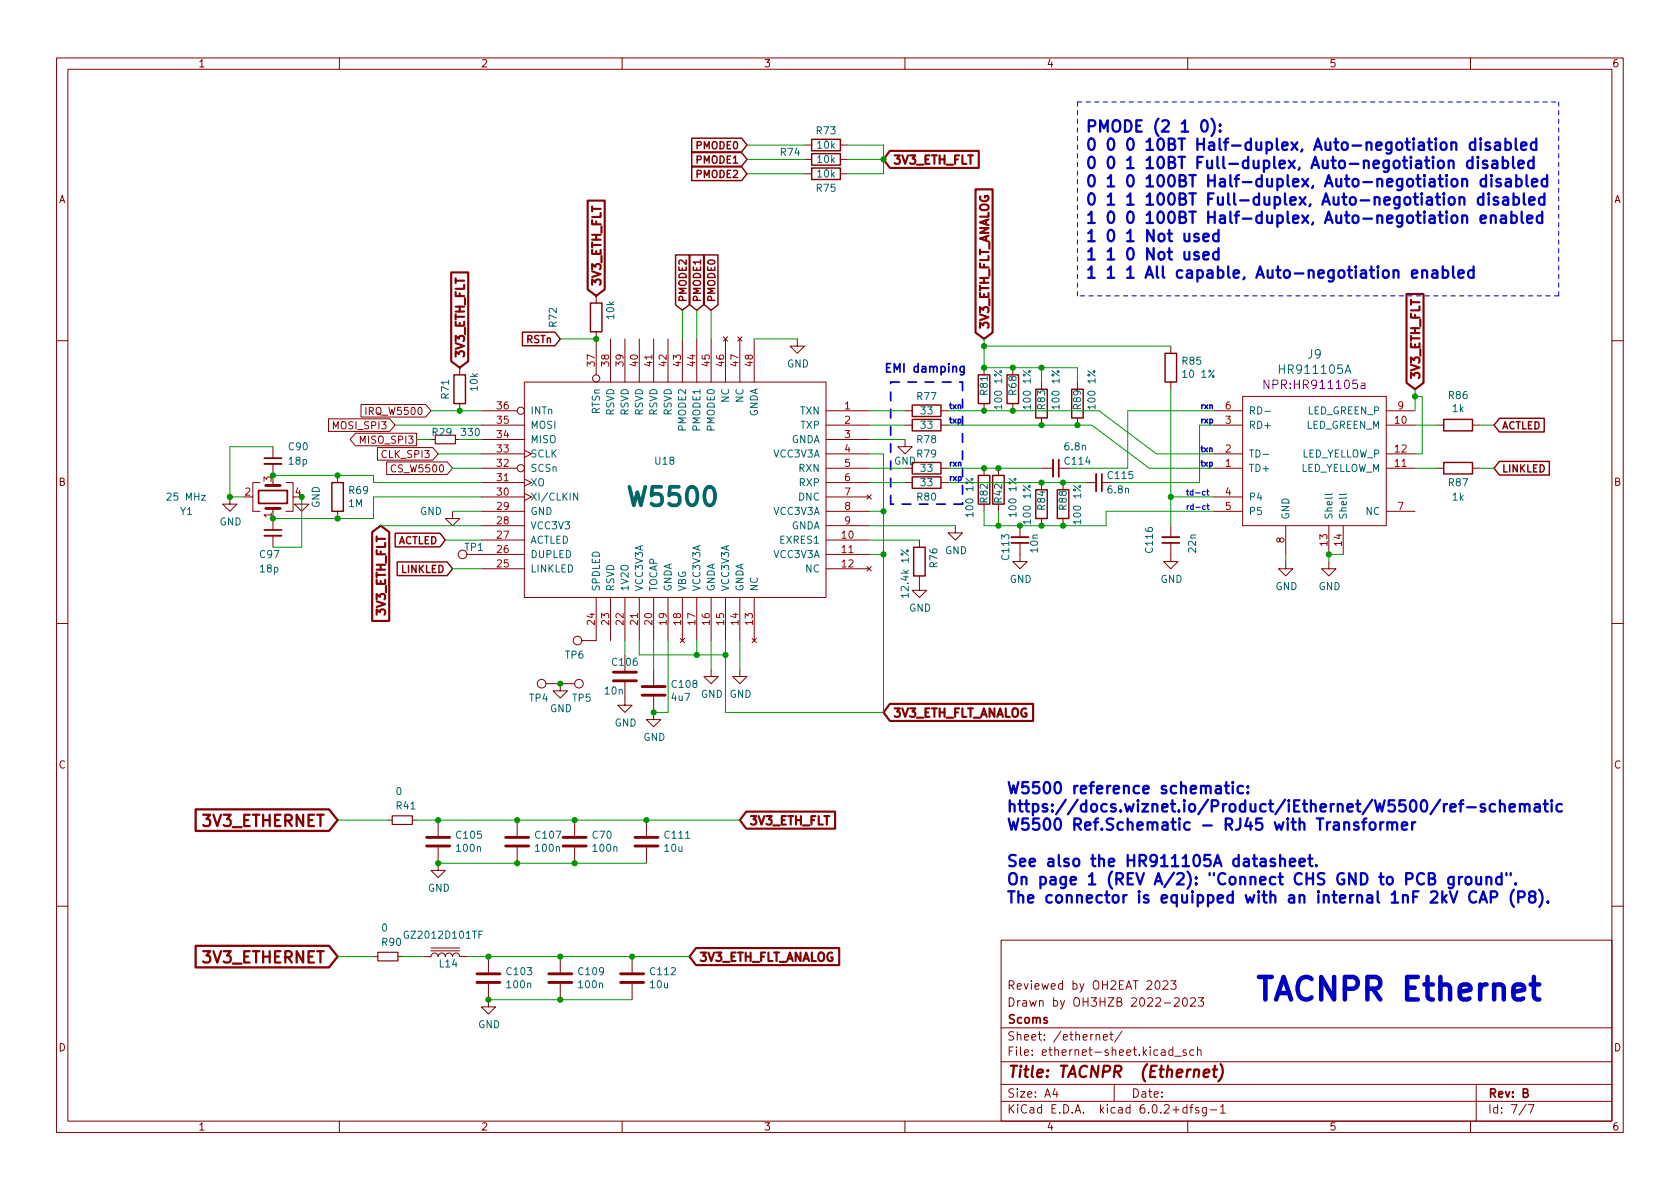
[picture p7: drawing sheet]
<svg xmlns="http://www.w3.org/2000/svg" width="297mm" height="210mm" viewBox="0 0 297 210" stroke-linecap="round" stroke-linejoin="round" font-family="sans-serif">
<g fill="none" stroke="#840000" stroke-width=".18">
<path d="M10 10.2h277v190.1h-277zM12 12.2h273v186.1h-273zM60 10.2v2M110 10.2v2M160 10.2v2M210 10.2v2M260 10.2v2M142.2 30.7h1.3M142.2 28.2h1.3M142.2 25.6h1.3M148.6 30.7h1.3M148.6 28.2h1.3"/>
<path d="M148.6 25.6h1.3M105.4 52.3v1.3M105.4 58.7v7.6M107.9 59.9v7.7M110.5 59.9v7.7M113 59.9v7.7M115.6 59.9v7.7M118.1 59.9v7.7M120.6 59.9v7.7M123.2 59.9v7.7M125.7 59.9v7.7M127.9 59.6l.8 .7"/>
<path d="M128.3 59.9v7.7M128.7 59.6l-.8 .7M130.4 59.6l.8 .7M130.8 59.9v7.7M131.2 59.6l-.8 .7M133.3 59.9v7.7M141 59.9v1.3h1.2l-1.2 1.3-1.3-1.3h1.3M10 60.2h2M48.3 79v2M58.1 74.1h10.8l.9 1.1-.9 1.1h-10.8zM62.8 76.6h10.9v2.2h-10.9l-.9-1.1zM63.8 71.5h11.4l1 1.1-1 1.1h-11.4z"/>
<path d="M64.7 72v1.3M66.7 79.1h9.8l1 1.2-1 1.1h-9.8zM80.5 77.7h.8M81.3 65v1.3M81.3 71.4v1.2M85.1 77.7h7.6M85.1 75.2h7.6M85.1 72.6h6.3M92.7 67.6h53.3v38.1h-53.3zM92.7 79.6l1.3 .7-1.3 .6M146 77.7h7.7M146 75.2h7.7"/>
<path d="M146 72.6h7.7M160 77.7v1.3h1.3l-1.3 1.3-1.3-1.3h1.3M160 75.2h1.3M160 72.6h1.3M166.4 75.2h1.2M166.4 72.6h1.2M174 65v1.3M174 71.4v1.2M179.1 65v1.3M179.1 71.4v1.2M184.1 67.6v1.2M184.1 73.9v1.3"/>
<path d="M190.5 67.6v1.2M190.5 73.9v1.3M207 61.2v1.3M207 67.6v1.2M214.6 75.2h5.1M214.6 72.6h5.1M219.7 70.1h25.4v22.9h-25.4zM245.1 75.2h5.1M245.1 72.6h5.1M254 75.2h1.3M260.3 75.2h1.3M285 60.2h2"/>
<path d="M40.6 87.9v1.2h1.3l-1.3 1.3-1.2-1.3h1.2M46 85.3h-1.3v5.1h1.3M48.3 82v2.1M48.3 85.3v.5M48.3 89.9v.5M48.3 91.7v2M48.3 94.7v2.1M50.5 85.3h1.3v5.1h-1.3M53.3 87.9v1.2h1.3l-1.3 1.3-1.2-1.3h1.2M59.7 84.1v1.2M59.7 90.4v1.3M68.4 81.7h10.7l.9 1.1-.9 1.1h-10.7z"/>
<path d="M80 90.4v1.3h1.3l-1.3 1.3-1.3-1.3h1.3M82.5 98h10.2M85.1 82.8h6.3M85.1 85.3h7.6M85.1 80.3h7.6M85.1 87.9h7.6M85.1 90.4h7.6M85.1 95.5h7.6M85.1 93h7.6M92.7 87.2l1.3 .7-1.3 .6M92.7 84.7l1.3 .6-1.3 .7M146 82.8h7.7"/>
<path d="M146 85.3h7.7M146 80.3h7.7M146 87.9h7.7M146 90.4h7.7M146 95.5h7.7M146 98h7.7M146 93h7.7M153.3 87.5l.8 .8M154.1 87.5l-.8 .8M160 85.3h1.3M162.6 95.5v1.3M166.4 82.8h1.2"/>
<path d="M166.4 85.3h1.2M168.9 93v1.2h1.3l-1.3 1.3-1.3-1.3h1.3M174 82.8v1.3M174 89.1v1.3M176.5 82.8v1.3M176.5 89.1v1.3M180.3 96v3.3h1.3l-1.3 1.3-1.2-1.3h1.2M180.3 93v2M184.1 82.8h2.1M184.1 85.3v1.3M184.1 91.7v1.3M187.2 82.8h2"/>
<path d="M188 85.3v1.3M188 91.7v1.3M191.8 85.3h2M194.8 85.3h2M207 96v3.3h1.3l-1.3 1.3-1.3-1.3h1.3M207 93v2M214.6 82.8h5.1M214.6 80.3h5.1M214.6 87.9h5.1M214.6 90.4h5.1M227.3 99.3v1.3h1.3l-1.3 1.2-1.2-1.2h1.2M227.3 93v5"/>
<path d="M234.9 99.3v1.3h1.3l-1.3 1.2-1.2-1.2h1.2M234.9 93v5M237.5 93v5M245.1 82.8h5.1M245.1 80.3h5.1M245.1 90.4h5.1M254 82.8h1.3M260.3 82.8h1.3M10 110.2h2M85.1 100.6h7.6M105.4 105.7v7.6h-2.5M107.9 105.7v7.6"/>
<path d="M110.5 105.7v7.6M110.5 115.8v2.8M113 105.7v7.6M115.6 105.7v7.6M115.6 118.4v2.8M118.1 105.7v7.6M120.3 112.9l.7 .8M120.6 105.7v7.6M121 112.9l-.7 .8M123.2 105.7v7.6M125.7 118.4v1.2h1.3l-1.3 1.3-1.2-1.3h1.2M125.7 105.7v7.6"/>
<path d="M128.3 105.7v7.6M130.8 118.4v1.2h1.3l-1.3 1.3-1.3-1.3h1.3M130.8 105.7v7.6M133 112.9l.7 .8M133.3 105.7v7.6M133.7 112.9l-.7 .8M146 100.6h7.7M153.3 100.2l.8 .8M154.1 100.2l-.8 .8M162.6 101.8v2.6h1.2l-1.2 1.3-1.3-1.3h1.3M285 110.2h2M96.5 120.9h5.1"/>
<path d="M99.1 120.9v1.3h1.2l-1.2 1.2-1.3-1.2h1.3M110.5 120.6v4.1h1.3l-1.3 1.3-1.3-1.3h1.3M115.6 123.2v4h1.2l-1.2 1.3-1.3-1.3h1.3M68.6 145h.7M72.9 145h.8M77.5 149.9v4h1.2l-1.2 1.3-1.3-1.3h1.3M77.5 145v2.8M91.4 145v2.8M91.4 149.9v2.7M101.6 145v2.8M101.6 149.9v2.7M114.3 145v2.8"/>
<path d="M114.3 149.9v2.7M10 160.2h2M66 169.2h.8M70.4 169.2h.7M74.9 169.2h1.3a.64 .64 0 0 1 .6-.7 .64 .64 0 0 1 .7 .7 .64 .64 0 0 1 .6-.7 .64 .64 0 0 1 .6 .7 .64 .64 0 0 1 .7-.7 .64 .64 0 0 1 .6 .7 .64 .64 0 0 1 .6-.7 .64 .64 0 0 1 .7 .7h1.2M76.2 168.1h5.1M76.2 167.6h5.1M86.4 174v4h1.2l-1.2 1.3-1.3-1.3h1.3M86.4 169.2v2.8M99.1 169.2v2.8M99.1 174v2.8M111.8 169.2v2.8"/>
<path d="M111.8 174v2.8M177 166.3h108v32h-108zM204.4 173.6l.2-.2a.81 .81 0 0 1 .6 .7 .81 .81 0 0 1-.3 .8h-.2a.81 .81 0 0 1-.3-1.3zM205.6 173.6l.6-.2 .2 .2 .1 .3-.9 1h.9M207 173.4h.9l-.5 .6 .5 .1v.7l-.3 .1h-.4l-.2-.1M207.6 176.6l.6-.2 .2 .2 .1 .3-.9 1h.9M209.2 176.6l.2-.2a.81 .81 0 0 1 .6 .7 .81 .81 0 0 1-.3 .8h-.1a.81 .81 0 0 1-.4-1.3zM210.5 176.6l.6-.2 .2 .2 .1 .3-1 1h1M211.9 176.4h.9l-.5 .6 .4 .1v.7l-.2 .1h-.4l-.2-.1M285 160.2h2M60 198.3v2M110 198.3v2"/>
<path d="M160 198.3v2M177 194.8h108M177 191.8h108M177 187.8h108M177 181.8h108M186.5 192.5l-.4 1h1M186.9 193v1M193.8 183.1l.2-.2 .4 .1v.9M195.1 183.4l.7-.1-.1-.3-.4-.1-.2 .2v.8h.6M196.2 182.9h.6M196.4 182.4v1.3l.4 .2M197 191.8v3"/>
<path d="M198.4 182.4l-1.3 1.9M207.4 185.7l-.5-.1-.3 .3v.4l.2 .3h.6M207.4 185.1v1.5M207.7 186.8h1.2M209.7 185.7l-.3-.1-.3 .2 .1 .3 .5 .1v.4h-.6M209.9 195.9l-.5-.1-.3 .3v.4l.2 .3h.6M209.9 195.3v1.5M210 198.3v2M210.4 195.8h.5M210.9 195.3l-.3 .2v1.3M211.1 185.7l-.5-.1-.2 .3v.4l.1 .3h.6M211.7 185.8l.2-.2 .4 .1 .1 .9"/>
<path d="M211.7 185.1v1.5M211.9 195.9l-.3-.1-.2 .2v.3l.5 .1v.4h-.5M213.3 195.8v1.2l-.3 .3h-.4M213.3 195.9l-.4-.1-.3 .3v.4l.1 .3h.6M214 196.3h1.1M215.8 195.8l.4-.5v1.5M215.8 196.8h.8M260 198.3v2M261 191.8v6.5M269.9 195.3l-1.3 1.9M270.2 195.3h1l-.6 1.5"/>
<circle cx="92.1" cy="72.6" r=".63"/>
<circle cx="105.4" cy="66.9" r=".63"/>
<circle cx="81.8" cy="98" r=".76"/>
<circle cx="92.1" cy="82.8" r=".63"/>
<circle cx="102.1" cy="113.3" r=".76"/>
<circle cx="95.8" cy="120.9" r=".76"/>
<circle cx="102.4" cy="120.9" r=".76"/>
</g>
<path d="M34.6 143.1h23.6l1.5 1.9-1.5 1.9h-23.6zM34.6 167.3h23.6l1.5 1.9-1.5 1.9h-23.6zM212.8 189.8l1-.2v-.4l-.2-.1-.6 .1-.2 1 .2 .3 .6-.1M214.4 189.1h.8M214.8 188.5l-.2 1.7 .1 .2 .3 .1M215.8 188.2a2.32 2.32 0 0 1-.4 3" fill="none" stroke="#840000" stroke-width=".4"/>
<g fill="none" stroke="#840000" stroke-width=".51">
<path d="M47 89.9h2.5M47 85.8h2.5M108.5 118.9h4M108.5 120.4h4M113.5 122.9h4.1M113.5 121.4h4.1M75.4 149.6h4.1M75.4 148.1h4.1M89.4 149.6h4.1M89.4 148.1h4.1M99.6 149.6h4M99.6 148.1h4"/>
<path d="M112.3 149.6h4M112.3 148.1h4M84.3 173.7h4.1M84.3 172.2h4.1M97 173.7h4.1M97 172.2h4.1M109.7 173.7h4.1M109.7 172.2h4.1"/>
</g>
<g fill="none" stroke="#840000" stroke-width=".25">
<path d="M122.3 27h8.8l1 1.2-1 1.2h-8.8zM122.3 24.4h8.8l1 1.2-1 1.3h-8.8zM122.3 29.5h8.8l1 1.2-1 1.2h-8.8zM143.5 29.7h5.1v2h-5.1zM143.5 27.2h5.1v2h-5.1zM143.5 24.6h5.1v2.1h-5.1zM92.4 58.7h5.7l1 1.2-1 1.2h-5.7zM104.4 53.6h2v5.1h-2zM119.4 45.1h2.5v8.8l-1.3 1-1.2-1zM122 45.1h2.4v8.8l-1.2 1-1.2-1zM124.5 45.1h2.4v8.8l-1.2 1-1.2-1zM80.3 66.3h2v5.1h-2z"/>
<path d="M161.3 74.2h5.1v2h-5.1zM161.3 71.6h5.1v2.1h-5.1zM173 66.3h2v5.1h-2zM178.1 66.3h2v5.1h-2zM183.1 68.8h2.1v5.1h-2.1zM189.5 68.8h2v5.1h-2zM206 62.5h2v5.1h-2zM255.3 74.2h5v2h-5zM265.1 74h7.9v2.4h-7.9l-.9-1.2zM58.7 85.3h2v5.1h-2zM69.9 94.3h7.9l.9 1.2-.9 1.2h-7.9zM70.2 99.4h8.9l.9 1.2-.9 1.2h-8.9z"/>
<path d="M161.3 84.3h5.1v2.1h-5.1zM161.3 81.8h5.1v2h-5.1zM161.5 96.8h2.1v5h-2.1zM173 84.1h2v5h-2zM175.5 84.1h2v5h-2zM183.1 86.6h2.1v5.1h-2.1zM186.9 86.6h2.1v5.1h-2.1zM255.3 81.8h5v2h-5zM265.1 81.6h8.8v2.4h-8.8l-.9-1.2z"/>
</g>
<path d="M46.7 82h3.1M46.7 94.7h3.1M178.8 95h3.1M186.2 81.3v3M193.8 83.8v3.1M205.5 95h3" fill="none" stroke="#840000" stroke-width=".33"/>
<path d="M45.7 86.7h5.1v2.3h-5.1zM46.7 81h3.1M46.7 93.7h3.1M178.8 96h3.1M187.2 81.3v3M194.8 83.8v3.1M205.5 96h3" fill="none" stroke="#840000" stroke-width=".3"/>
<path d="M77 77h3.5v1.5h-3.5zM69.3 144.3h3.6v1.5h-3.6zM66.8 168.4h3.6v1.5h-3.6z" fill="none" stroke="#840000" stroke-width=".2"/>
<g fill="none" stroke="#006464" stroke-width=".18">
<path d="M223.6 72.7h1M102.1 87.2v1.3l-.7-1.3v1.3M159.3 97.2l1.3 1M223.3 80.3h1M235.5 87.3l-.2 .2h-1M238.1 87.3l-.2 .2h-1.1"/>
<circle cx="160.4" cy="97.4" r=".18"/>
</g>
<path d="M224.4 67.2v1.5l-.9-1.5v1.5M240.7 67.8h.6v.9M241.3 68.1h-.5a.3 .3 0 0 0-.2 .3 .3 .3 0 0 0 .2 .3h.5" fill="none" stroke="#840084" stroke-width=".18"/>
<path d="M103.9 35.5h3v15.7l-1.5 1.1-1.5-1.1zM157.3 26.7h15.8v3h-15.8l-1.1-1.5zM172.5 33.5h3v25.3l-1.5 1.1-1.5-1.1zM79.8 48.2h3v15.7l-1.5 1.1-1.5-1.1zM248.7 52h3v15.7l-1.5 1.1-1.5-1.1zM65.8 94.1l1.5-1.1 1.5 1.1v15.7h-3zM157.3 124.5h25.4v3h-25.4l-1.1-1.5zM131.9 143.5h15.8v3h-15.8l-1.1-1.5zM123.1 167.7h25.3v3h-25.3l-1.2-1.5z" fill="none" stroke="#840000" stroke-width=".38"/>
<g fill="none" stroke="#0000c2" stroke-width=".4">
<path d="M212.6 21.5a.48 .48 0 0 1 .5-.2 .48 .48 0 0 1 .3 .4 1.04 1.04 0 0 1-.5 1.6 1.22 1.22 0 0 1-.3-1.8zM214.2 21a2.3 2.3 0 0 1 0 3M215.7 23.1l.1 .1-.1 .1-.1-.1 .1-.1v.2M215.7 22l.1 .1-.1 .1-.1-.1 .1-.1v.2M258.5 38.3a.5 .5 0 0 1 .9 .1v1M260.3 28.5l-.5-.1-.4 .4v.6l.2 .2 .2 .1 .5-.1M260.3 27.7v2M260.8 25.3l-.5-.1-.4 .4v.5l.2 .3 .2 .1 .5-.1M260.8 24.5v2M261.3 27.7l-.1 .1 .1 .1 .1-.1-.1-.1v.2M261.3 28.4v1.3M261.8 24.5l-.1 .1 .1 .1 .1-.1-.1-.1v.2"/>
<path d="M261.8 38.8l.9-.2-.1-.4-.5-.1-.3 .3 .1 .9 .2 .1 .5-.1M261.8 25.2v1.3M262.3 35l-.6-.1-.4 .3v.6l.2 .3 .2 .1 .6-.1M262.3 34.2v2M262.7 31.7l-.5-.1-.4 .4v.6l.2 .3 .2 .1 .5-.1M262.7 31v2M262.9 28.5l-.4-.1-.3 .3 .1 .3 .6 .2 .1 .2-.1 .2-.2 .1-.5-.1M263.2 34.2l-.1 .1 .1 .1 .1-.1-.1-.1v.2M263.2 34.9v1.3M263.4 25.3l-.5-.1-.3 .3 .1 .2 .7 .2 .1 .2-.1 .3-.2 .1-.6-.1M263.6 38.3a.5 .5 0 0 1 .9 .1v1M263.6 38.1v1.3"/>
<path d="M263.7 31l-.1 .1 .1 .1 .1-.1-.1-.1v.2M263.7 31.6v1.4M263.9 28.5l.2-.1 .6 .1v1.2M264.4 25.3l.2-.1 .5 .1 .1 1.2M264.7 28.9l-.6 .1a.39 .39 0 0 0-.3 .4 .39 .39 0 0 0 .3 .3l.6-.1M264.8 35l-.4-.1-.3 .2 .1 .3 .6 .2 .1 .2-.1 .3-.1 .1-.6-.1M265.2 25.6l-.6 .1a.39 .39 0 0 0-.3 .4 .39 .39 0 0 0 .3 .4l.6-.1M265.3 31.7l-.5-.1-.2 .3 .1 .3 .6 .2 .1 .2-.1 .3-.2 .1-.5-.1M265.4 38.2l.2-.1 .6 .1 .1 1.2M265.7 28.5l.6-.1 .4 .4v.6l-.2 .2-.2 .1-.6-.1M265.7 27.7v2M265.8 35l.2-.1 .6 .1 .1 1.2"/>
<path d="M266.2 25.3l.6-.1 .3 .4v.5l-.2 .3-.1 .1-.6-.1M266.2 24.5v2M266.3 31.7l.2-.1 .5 .1 .1 1.3M266.3 38.6l-.7 .1a.39 .39 0 0 0-.3 .3 .39 .39 0 0 0 .3 .4l.7-.1M266.7 35.3l-.7 .1a.39 .39 0 0 0-.3 .4 .39 .39 0 0 0 .3 .4l.7-.1M267.1 32.1l-.6 .1a.39 .39 0 0 0-.3 .4 .39 .39 0 0 0 .3 .4l.6-.1M267.2 38.2l.6-.1 .4 .4v.5l-.2 .3-.2 .1-.6-.1M267.2 37.4v2M267.5 27.7v1.8l.3 .2M267.6 35l.6-.1 .4 .3v.6l-.2 .3-.2 .1-.6-.1M267.6 34.2v2M268 24.5v1.7l.3 .3"/>
<path d="M268.1 31.7l.6-.1 .3 .4v.6l-.1 .3-.2 .1-.6-.1M268.1 31v2M268.5 29.1l.9-.2-.1-.4-.5-.1-.3 .3 .1 .9 .2 .1 .5-.1M269 25.8l.9-.2-.1-.3-.6-.1-.2 .3v.9l.2 .1 .6-.1M269 37.4v1.7l.3 .3M269.4 34.2v1.7l.3 .3M269.9 31v1.7l.3 .3M270 38.8l1-.2-.1-.4-.6-.1-.3 .3 .1 .9 .2 .1 .6-.1M270.4 35.5l.9-.2-.1-.3-.5-.1-.3 .2 .1 1 .2 .1 .5-.1M270.9 32.3l.9-.2-.1-.4-.6-.1-.2 .3 .1 1 .1 .1 .6-.1M271.1 28.5l-.5-.1-.4 .4v.6l.2 .2 .2 .1 .5-.1M271.1 27.7v2"/>
<path d="M271.6 25.3l-.5-.1-.4 .4v.5l.2 .3 .2 .1 .5-.1M271.6 24.5v2M272.7 38.2l-.6-.1-.4 .4v.5l.2 .3 .2 .1 .6-.1M272.7 37.4v2M273.1 35l-.6-.1-.4 .3v.6l.2 .3 .2 .1 .6-.1M273.1 34.2v2M273.5 31.7l-.5-.1-.4 .4v.6l.2 .3 .2 .1 .5-.1M273.5 31v2M211.9 41.4l-.5-.1-.3 .3 .1 .3 .7 .2 .1 .2-.1 .3-.2 .1-.6-.1M211.9 44.6h-.5l-.3 .2 .1 .3 .7 .2 .1 .2-.1 .3-.2 .1-.6-.1M212.8 42l.9-.2-.1-.4-.5-.1-.3 .3 .1 1 .2 .1 .5-.1M212.8 45.2l.9-.2-.1-.4h-.5l-.3 .2 .1 1 .2 .1 .5-.1"/>
<path d="M215.4 41.4l-.5-.1-.4 .4v.6l.2 .3 .2 .1 .5-.1M215.4 44.6h-.5l-.4 .3v.6l.2 .3 .2 .1 .5-.1M215.4 40.7v2M215.4 43.9v2M249.6 48.5l1-.2-.1-.4-.6-.1-.3 .3 .1 .9 .2 .1 .6-.1M251.5 48a.5 .5 0 0 1 .8 .1v1M251.5 47.8v1.3M253.3 47.9l.2-.1 .5 .1 .1 1.2M254.1 48.3l-.6 .1a.39 .39 0 0 0-.3 .3 .39 .39 0 0 0 .3 .4l.6-.1M255.1 47.9l.6-.1 .3 .4v.5l-.1 .3-.2 .1-.6-.1M255.1 47.1v2M256.9 47.1v1.7l.3 .3"/>
<path d="M257.9 48.5l.9-.2-.1-.4-.5-.1-.3 .3 .1 .9 .2 .1 .5-.1M260.5 47.9l-.5-.1-.4 .4v.5l.2 .3 .2 .1 .5-.1M260.5 47.1v2M216.5 139h.8M216.8 138.3v1.7l.1 .2 .4 .1M218 138.3l-.1 .1 .1 .1 .1-.1-.1-.1v.2M218 139v1.3M219.8 139.1l-.6-.1-.4 .3v.6l.2 .3 .2 .1 .6-.1M220.6 139.1l.1 .1h-.1h-.1l.1-.1v.1M220.6 140.1l.1 .1-.1 .1-.1-.1 .1-.1v.2M226.3 152a.5 .5 0 0 1 .9 .1v1.1M226.3 151.2v2"/>
<path d="M228.1 152.5l.9-.2-.1-.4-.6-.1-.2 .3 .1 1 .1 .1 .6-.1M229.8 152.5l.9-.2-.1-.4-.5-.1-.3 .3 .1 1 .2 .1 .5-.1M231.3 151.8h.8M231.6 151.2v1.7l.1 .2 .4 .1M232.7 153l.1 .1-.1 .1-.1-.1 .1-.1v.2M240.2 145.5l-.5-.1-.3 .3 .1 .3 .7 .2 .1 .2-.1 .2-.2 .1-.6-.1M240.8 145.4h.8M241.6 144.7l-.4 .1-.1 .2v1.7M242.3 145.6a.54 .54 0 0 1 .5-.2 .54 .54 0 0 1 .4 .4v.6a.54 .54 0 0 1-.5 .4 .54 .54 0 0 1-.5-.4zM244.1 145.4v1.3M244.6 145.4a.51 .51 0 0 0-.5 .4M245.3 145.6a.5 .5 0 0 1 .9 .1v1"/>
<path d="M245.3 145.4v1.3M246.2 145.7l.2-.3 .5 .1 .1 1.2M247.9 146.1l.9-.2-.1-.4-.5-.1-.3 .3 .1 .9 .2 .1 .5-.1M249.7 145.4v1.3M250.3 145.4a.51 .51 0 0 0-.6 .4M257 155.1v1.6a.54 .54 0 0 1-.8 .3M257 155.2l-.6-.1-.3 .3v.6l.2 .3 .1 .1 .6-.1M258 155.1v1.3M258.5 155.1a.51 .51 0 0 0-.5 .3M259.2 155.3a.54 .54 0 0 1 .5-.2 .54 .54 0 0 1 .5 .3v.6a.54 .54 0 0 1-.6 .4 .54 .54 0 0 1-.5-.4zM259.4 142.8h1.5M261 155.1l.1 1.2a.54 .54 0 0 0 .8-.1"/>
<path d="M261 157.8a.8 .8 0 0 0-1 0 .8 .8 0 0 0-.2 1 .75 .75 0 0 0 .4 .7 .75 .75 0 0 0 .8-.1M261.6 159.6l.6-2 .7 2M261.8 159h.9M261.9 155.1v1.3M262.5 142.3l-.4-.1-.3 .3 .1 .3 .6 .1 .1 .2-.1 .3-.2 .1-.5-.1M262.8 155.3a.5 .5 0 0 1 .9 0v1.1M262.8 155.1v1.3M263.6 158.7h.7a.54 .54 0 0 0 .4-.6 .54 .54 0 0 0-.4-.5h-.7v2M264.3 142.3l-.5-.1-.4 .4v.5l.2 .3 .2 .1 .5-.1M265.2 142.4a.5 .5 0 0 1 .9 .1v1M265.2 141.5v2M265.5 155.2l-.6-.1-.4 .3v.6l.2 .3 .2 .1 .6-.1"/>
<path d="M265.5 154.4v2M266.3 154.4v.4M266.9 142.8l1-.1-.1-.4-.6-.1-.3 .3 .1 .9 .2 .1 .6-.1M267.1 154.4v.4M267.7 157.3a2.29 2.29 0 0 0 0 3.1M268 156.2l.1 .1-.1 .1-.1-.1 .1-.1v.2M268.4 158.7h.8a.54 .54 0 0 0 .4-.6 .54 .54 0 0 0-.4-.5h-.8v2M268.7 142.4a.5 .5 0 0 1 .9 .1v1M268.7 142.2v1.3M269.6 142.5l.3-.3 .4 .1 .1 1.2M270.7 158.5l-.4-.4 .1-.3 .3-.2 .6 .1a.41 .41 0 0 1 .2 .5 .41 .41 0 0 1-.4 .3h-.4l-.4 .4v.3l.4 .4h.4l.4-.4-.1-.5-.3-.2M271.4 142.3l.2-.1 .6 .1v1.2"/>
<path d="M272.2 157.3a2.29 2.29 0 0 1 0 3.1M272.2 142.7l-.6 .1a.39 .39 0 0 0-.3 .3 .39 .39 0 0 0 .3 .4l.6-.1M272.9 142.2h.8M273.2 141.5v1.7l.1 .2 .4 .1M273.7 159.4l.1 .1-.1 .1-.1-.1 .1-.1v.2M274.3 141.5v.1v.1l.1-.1-.1-.1v.2M274.3 142.2v1.3M276.2 142.3l-.6-.1-.4 .4v.5l.2 .3 .2 .1 .6-.1"/>
</g>
<path d="M170.5 64.8v1.2l-.3 .3-.4-.1M170.5 64.9l-.5-.1-.3 .3v.4l.2 .2h.6" fill="none" stroke="#0000c2" stroke-width=".3"/>
<path d="M222.6 172.8h2.3M223.7 172.8v3.9" fill="none" stroke="#0000c2" stroke-width=".8"/>
<path d="M213.1 86.9h-.3l-.2 .2 .1 .4h.4M213.1 89.5l-.3-.1-.2 .2 .1 .4h.4M213.3 86.9h.4M213.4 89.4h.4M213.5 86.6v.8l.2 .2M213.5 89.1v.8l.3 .2" fill="none" stroke="#0000c2" stroke-width=".2"/>
<path d="M157.5 67.6h12.7M170.2 67.6v21.5M157.5 89.1v-21.5M170.2 89.1h-12.7" fill="none" stroke="#0000c2" stroke-width=".3" stroke-dasharray="1.5 1.5"/>
<path d="M190.5 18h85.1M275.6 18v34.3M190.5 52.3v-34.3M275.6 52.3h-85.1" fill="none" stroke="#0000c2" stroke-width=".18" stroke-dasharray=".8 .8"/>
<g fill="none" stroke="#009600" stroke-width=".18">
<path d="M132.1 28.2h10.1M132.1 25.6h10.1M132.1 30.7h10.1M149.9 25.6h6.3v5.1h-6.3M149.9 28.2h6.3M99.1 59.9h6.3M120.6 54.9v5M123.2 54.9v5M125.7 54.9v5M133.3 59.9h7.7M174 59.9v5.1h16.5v2.6M48.3 79h-7.7v8.9h2.6"/>
<path d="M69.8 75.2h15.3M73.7 77.7h2.5M76.2 72.6h8.9M81.3 77.7h3.8M153.7 75.2h6.3M153.7 72.6h6.3M153.7 77.7h6.3M167.6 72.6h26.7l10.2 7.7h10.1M167.6 75.2h25.4l10.2 7.6h11.4M174 61.2h33M184.1 65v2.6M207 68.8v24.2"/>
<path d="M214.6 75.2h-2.5v10.1h-15.3M214.6 72.6h-15.2v10.2h-10.2M250.2 70.1h1.3v10.2h-1.3M250.2 68.8v3.8M250.2 75.2h3.8M261.6 75.2h2.6M48.3 84.1h17.7v1.2h19.1M53.3 87.9v8.9h-5M67.3 93h17.8M77.5 80.3h7.6M78.7 95.5h6.4M80 82.8h5.1"/>
<path d="M80 90.4h5.1M85.1 87.9h-19.1v3.8h-17.7M153.7 93h15.2M153.7 80.3h2.5v45.7h-27.9v-12.7M153.7 85.3h6.3M153.7 82.8h6.3M153.7 90.4h2.5M153.7 98h2.5M153.7 95.5h8.9M167.6 85.3h24.2M167.6 82.8h16.5M174 90.4v2.6h21.6v-2.6h19"/>
<path d="M176.5 90.4v2.6M207 87.9h7.6M227.3 98v1.3M237.5 98h-2.6v1.3M250.2 82.8h3.8M261.6 82.8h2.6M80 100.6h5.1M110.5 113.3v2.5M113 113.3v2.5h15.3M115.6 113.3v5.1M118.1 113.3v12.7h-2.5M123.2 113.3v2.5"/>
<path d="M125.7 113.3v5.1M130.8 113.3v5.1M59.7 145h8.9M73.7 145h57.1M77.5 152.6h36.8M59.7 169.2h6.3M71.1 169.2h3.8M82.5 169.2h39.4M86.4 176.8h25.4"/>
</g>
<g fill="#009600" stroke="#009600" stroke-width=".18">
<circle cx="53.3" cy="87.9" r=".46"/>
<circle cx="48.3" cy="84.1" r=".46"/>
<circle cx="59.7" cy="91.7" r=".46"/>
<circle cx="40.6" cy="87.9" r=".46"/>
<circle cx="48.3" cy="91.7" r=".46"/>
<circle cx="77.5" cy="145" r=".46"/>
<circle cx="77.5" cy="152.6" r=".46"/>
<circle cx="115.6" cy="126" r=".46"/>
<circle cx="128.3" cy="115.8" r=".46"/>
<circle cx="123.2" cy="115.8" r=".46"/>
<circle cx="59.7" cy="84.1" r=".46"/>
<circle cx="81.3" cy="72.6" r=".46"/>
<circle cx="114.3" cy="145" r=".46"/>
<circle cx="99.1" cy="176.8" r=".46"/>
<circle cx="111.8" cy="169.2" r=".46"/>
<circle cx="99.1" cy="169.2" r=".46"/>
<circle cx="101.6" cy="152.6" r=".46"/>
<circle cx="101.6" cy="145" r=".46"/>
<circle cx="86.4" cy="169.2" r=".46"/>
<circle cx="86.4" cy="176.8" r=".46"/>
<circle cx="91.4" cy="145" r=".46"/>
<circle cx="91.4" cy="152.6" r=".46"/>
<circle cx="156.2" cy="90.4" r=".46"/>
<circle cx="156.2" cy="98" r=".46"/>
<circle cx="99.1" cy="120.9" r=".46"/>
<circle cx="156.2" cy="28.2" r=".46"/>
<circle cx="105.4" cy="59.9" r=".46"/>
<circle cx="174" cy="72.6" r=".46"/>
<circle cx="174" cy="61.2" r=".46"/>
<circle cx="174" cy="65" r=".46"/>
<circle cx="174" cy="82.8" r=".46"/>
<circle cx="250.2" cy="70.1" r=".46"/>
<circle cx="234.9" cy="98" r=".46"/>
<circle cx="207" cy="87.9" r=".46"/>
<circle cx="190.5" cy="75.2" r=".46"/>
<circle cx="184.1" cy="93" r=".46"/>
<circle cx="180.3" cy="93" r=".46"/>
<circle cx="188" cy="93" r=".46"/>
<circle cx="188" cy="85.3" r=".46"/>
<circle cx="179.1" cy="65" r=".46"/>
<circle cx="179.1" cy="72.6" r=".46"/>
<circle cx="184.1" cy="75.2" r=".46"/>
<circle cx="176.5" cy="82.8" r=".46"/>
<circle cx="184.1" cy="85.3" r=".46"/>
<circle cx="184.1" cy="65" r=".46"/>
<circle cx="176.5" cy="93" r=".46"/>
</g>
<text font-size="5.6" fill="#0000c2" x="225.8" y="176.9">TACNPR Ethernet</text>
<text font-size="4.6" fill="#006464" x="111.7" y="89.5">W5500</text>
<g font-size="2.8" fill="#0000c2">
<text x="191.8" y="23.4">PMODE (2 1 0):</text>
<text x="191.8" y="26.6">0 0 0 10BT Half-duplex, Auto-negotiation disabled</text>
<text x="191.8" y="29.8">0 0 1 10BT Full-duplex, Auto-negotiation disabled</text>
<text x="191.8" y="33.1">0 1 0 100BT Half-duplex, Auto-negotiation disabled</text>
<text x="191.8" y="36.3">0 1 1 100BT Full-duplex, Auto-negotiation disabled</text>
<text x="191.8" y="39.5">1 0 0 100BT Half-duplex, Auto-negotiation enabled</text>
<text x="191.8" y="42.8">1 0 1 Not used</text>
<text x="191.8" y="46">1 1 0 Not used</text>
<text x="191.8" y="49.2">1 1 1 All capable, Auto-negotiation enabled</text>
<text x="177.8" y="140.4">W5500 reference schematic:</text>
<text x="177.8" y="143.6">https://docs.wiznet.io/Product/iEthernet/W5500/ref-schematic</text>
<text x="177.8" y="146.8">W5500 Ref.Schematic - RJ45 with Transformer</text>
<text x="177.8" y="153.3">See also the HR911105A datasheet.</text>
<text x="177.8" y="156.5">On page 1 (REV A/2): &quot;Connect CHS GND to PCB ground&quot;.</text>
<text x="177.8" y="159.7">The connector is equipped with an internal 1nF 2kV CAP (P8).</text>
</g>
<g font-size="2.8" fill="#840000">
<text x="36.1" y="146.2">3V3_ETHERNET</text>
<text x="36.1" y="170.3">3V3_ETHERNET</text>
<text x="178" y="190.6">Title: TACNPR (Ethernet)</text>
</g>
<g font-size="2.1" fill="#840000">
<text x="157.7" y="29">3V3_ETH_FLT</text>
<text x="106.3" y="50.8" transform="rotate(-90 106.3 50.8)">3V3_ETH_FLT</text>
<text x="174.9" y="58.4" transform="rotate(-90 174.9 58.4)">3V3_ETH_FLT_ANALOG</text>
<text x="82.1" y="63.5" transform="rotate(-90 82.1 63.5)">3V3_ETH_FLT</text>
<text x="251.1" y="67.3" transform="rotate(-90 251.1 67.3)">3V3_ETH_FLT</text>
<text x="68.2" y="108.6" transform="rotate(-90 68.2 108.6)">3V3_ETH_FLT</text>
<text x="157.7" y="126.8">3V3_ETH_FLT_ANALOG</text>
<text x="132.3" y="145.9">3V3_ETH_FLT</text>
<text x="123.4" y="170">3V3_ETH_FLT_ANALOG</text>
<text x="178" y="178">Drawn by OH3HZB 2022-2023</text>
<text x="178" y="175">Reviewed by OH2EAT 2023</text>
<text x="178" y="184">Sheet: /ethernet/</text>
<text x="178" y="181">Scoms</text>
<text x="178" y="186.7">File: ethernet-sheet.kicad_sch</text>
<text x="178" y="196.9">KiCad E.D.A. kicad 6.0.2+dfsg-1</text>
<text x="178" y="194.1">Size: A4</text>
<text x="200" y="194.1">Date:</text>
<text x="263" y="194.1">Rev: B</text>
<text x="263" y="196.9">Id: 7/7</text>
</g>
<text font-size="2.1" fill="#0000c2" x="156.2" y="65.9">EMI damping</text>
<g font-size="2.1" fill="#006464">
<text x="231.2" y="63.4">J9</text>
<text x="226.6" y="66.1">HR911105A</text>
</g>
<text font-size="2.1" fill="#840084" x="224.2" y="68.8">NPR:HR911105a</text>
<g font-size="1.8" fill="#840000">
<text x="35" y="11.9">1</text>
<text x="85" y="11.9">2</text>
<text x="135" y="11.9">3</text>
<text x="185" y="11.9">4</text>
<text x="235" y="11.9">5</text>
<text x="285" y="11.9">6</text>
<text x="123.3" y="28.9">PMODE1</text>
<text x="123.3" y="26.4">PMODE0</text>
<text x="10.3" y="35.9">A</text>
<text x="123.3" y="31.5">PMODE2</text>
<text x="285.3" y="35.9">A</text>
<text x="121.4" y="53.6" transform="rotate(-90 121.4 53.6)">PMODE2</text>
<text x="123.9" y="53.6" transform="rotate(-90 123.9 53.6)">PMODE1</text>
<text x="126.5" y="53.6" transform="rotate(-90 126.5 53.6)">PMODE0</text>
<text x="93.2" y="60.7">RSTn</text>
<text x="59.2" y="75.9">MOSI_SPI3</text>
<text x="65.2" y="73.4">IRQ_W5500</text>
<text x="265.4" y="75.9">ACTLED</text>
<text x="64" y="78.4">MISO_SPI3</text>
<text x="67.7" y="81">CLK_SPI3</text>
<text x="69.7" y="83.5">CS_W5500</text>
<text x="158.1" y="82.2">GND</text>
<text x="265.4" y="83.5">LINKLED</text>
<text x="10.3" y="85.9">B</text>
<text x="285.3" y="85.9">B</text>
<text x="70.3" y="96.2">ACTLED</text>
<text x="71.1" y="101.3">LINKLED</text>
<text x="10.3" y="135.9">C</text>
<text x="285.3" y="135.9">C</text>
<text x="10.3" y="185.9">D</text>
<text x="285.3" y="185.9">D</text>
<text x="35" y="199.9">1</text>
<text x="85" y="199.9">2</text>
<text x="135" y="199.9">3</text>
<text x="185" y="199.9">4</text>
<text x="235" y="199.9">5</text>
<text x="285" y="199.9">6</text>
</g>
<g font-size="1.8" fill="#006464">
<text x="144.4" y="23.7">R73</text>
<text x="138.1" y="27.6">R74</text>
<text x="144.6" y="28.8">10k</text>
<text x="144.6" y="26.3">10k</text>
<text x="144.4" y="33.9">R75</text>
<text x="144.6" y="31.4">10k</text>
<text x="98.4" y="57.8" transform="rotate(-90 98.4 57.8)">R72</text>
<text x="108.6" y="56.3" transform="rotate(-90 108.6 56.3)">10k</text>
<text x="139.1" y="65">GND</text>
<text x="209.1" y="64.5">R85</text>
<text x="79.4" y="70.5" transform="rotate(-90 79.4 70.5)">R71</text>
<text x="84.5" y="69" transform="rotate(-90 84.5 69)">10k</text>
<text x="128.9" y="71.1" transform="rotate(-90 128.9 71.1)">NC</text>
<text x="131.4" y="71.1" transform="rotate(-90 131.4 71.1)">NC</text>
<text x="162.2" y="70.7">R77</text>
<text x="174.6" y="69.8" transform="rotate(-90 174.6 69.8)">R81</text>
<text x="177.2" y="71.9" transform="rotate(-90 177.2 71.9)">100 1%</text>
<text x="179.7" y="69.8" transform="rotate(-90 179.7 69.8)">R68</text>
<text x="182.2" y="71.9" transform="rotate(-90 182.2 71.9)">100 1%</text>
<text x="187.3" y="71.9" transform="rotate(-90 187.3 71.9)">100 1%</text>
<text x="193.7" y="71.9" transform="rotate(-90 193.7 71.9)">100 1%</text>
<text x="209.4" y="66.8">10 1%</text>
<text x="256.2" y="70.6">R86</text>
<text x="76.5" y="77.1">R29</text>
<text x="81.7" y="77.1">330</text>
<text x="93.7" y="75.8">MOSI</text>
<text x="93.7" y="73.3">INTn</text>
<text x="106" y="73.2" transform="rotate(-90 106 73.2)">RTSn</text>
<text x="108.6" y="73.5" transform="rotate(-90 108.6 73.5)">RSVD</text>
<text x="111.1" y="73.5" transform="rotate(-90 111.1 73.5)">RSVD</text>
<text x="113.7" y="73.5" transform="rotate(-90 113.7 73.5)">RSVD</text>
<text x="116.2" y="73.5" transform="rotate(-90 116.2 73.5)">RSVD</text>
<text x="118.7" y="73.5" transform="rotate(-90 118.7 73.5)">RSVD</text>
<text x="121.3" y="76" transform="rotate(-90 121.3 76)">PMODE2</text>
<text x="123.8" y="76" transform="rotate(-90 123.8 76)">PMODE1</text>
<text x="126.4" y="76" transform="rotate(-90 126.4 76)">PMODE0</text>
<text x="134" y="73.8" transform="rotate(-90 134 73.8)">GNDA</text>
<text x="141.5" y="73.3">TXN</text>
<text x="141.6" y="75.8">TXP</text>
<text x="162.8" y="75.8">33</text>
<text x="162.8" y="73.3">33</text>
<text x="184.8" y="72.3" transform="rotate(-90 184.8 72.3)">R83</text>
<text x="191.1" y="72.3" transform="rotate(-90 191.1 72.3)">R89</text>
<text x="220.7" y="75.8">RD+</text>
<text x="220.7" y="73.3">RD-</text>
<text x="230.8" y="75.8">LED_GREEN_M</text>
<text x="231.1" y="73.3">LED_GREEN_P</text>
<text x="256.8" y="72.9">1k</text>
<text x="51.1" y="79.6">C90</text>
<text x="51.1" y="82.2">18p</text>
<text x="93.7" y="83.4">SCSn</text>
<text x="93.7" y="80.9">SCLK</text>
<text x="93.7" y="78.4">MISO</text>
<text x="115.9" y="82.2">U18</text>
<text x="136.9" y="80.9">VCC3V3A</text>
<text x="139.8" y="78.4">GNDA</text>
<text x="141.3" y="83.4">RXN</text>
<text x="162.2" y="78.4">R78</text>
<text x="162.2" y="80.9">R79</text>
<text x="162.8" y="83.4">33</text>
<text x="188.4" y="79.6">6.8n</text>
<text x="188.4" y="82.2">C114</text>
<text x="220.7" y="83.4">TD+</text>
<text x="220.7" y="80.9">TD-</text>
<text x="229.5" y="83.4">LED_YELLOW_M</text>
<text x="229.8" y="80.9">LED_YELLOW_P</text>
<text x="29.8" y="88.5">25 MHz</text>
<text x="56.5" y="89.8" transform="rotate(-90 56.5 89.8)">GND</text>
<text x="61.6" y="89.7">1M</text>
<text x="61.8" y="87.3">R69</text>
<text x="93.7" y="88.5">XI/CLKIN</text>
<text x="93.7" y="86">XO</text>
<text x="141.2" y="88.5">DNC</text>
<text x="141.4" y="86">RXP</text>
<text x="162.2" y="88.5">R80</text>
<text x="162.8" y="86">33</text>
<text x="174.6" y="88.8" transform="rotate(-90 174.6 88.8)">R82</text>
<text x="177.2" y="88.8" transform="rotate(-90 177.2 88.8)">R42</text>
<text x="196" y="87.2">6.8n</text>
<text x="196" y="84.7">C115</text>
<text x="220.7" y="88.5">P4</text>
<text x="256.2" y="86">R87</text>
<text x="256.8" y="88.5">1k</text>
<text x="31.9" y="91.1">Y1</text>
<text x="38.8" y="92.9">GND</text>
<text x="74.2" y="91.1">GND</text>
<text x="93.7" y="93.6">VCC3V3</text>
<text x="93.7" y="91.1">GND</text>
<text x="136.9" y="91.1">VCC3V3A</text>
<text x="139.8" y="93.6">GNDA</text>
<text x="172.1" y="91" transform="rotate(-90 172.1 91)">100 1%</text>
<text x="179.7" y="91" transform="rotate(-90 179.7 91)">100 1%</text>
<text x="182.2" y="92.2" transform="rotate(-90 182.2 92.2)">100 1%</text>
<text x="184.8" y="90.1" transform="rotate(-90 184.8 90.1)">R84</text>
<text x="188.6" y="90.1" transform="rotate(-90 188.6 90.1)">R88</text>
<text x="191.1" y="92.2" transform="rotate(-90 191.1 92.2)">100 1%</text>
<text x="220.7" y="91.1">P5</text>
<text x="228" y="91.9" transform="rotate(-90 228 91.9)">GND</text>
<text x="235.6" y="91.9" transform="rotate(-90 235.6 91.9)">Shell</text>
<text x="238.1" y="91.9" transform="rotate(-90 238.1 91.9)">Shell</text>
<text x="241.5" y="91.1">NC</text>
<text x="46" y="98.7">C97</text>
<text x="46.1" y="101.2">18p</text>
<text x="82.2" y="97.4">TP1</text>
<text x="93.7" y="101.2">LINKLED</text>
<text x="93.7" y="98.7">DUPLED</text>
<text x="93.7" y="96.1">ACTLED</text>
<text x="136.9" y="98.7">VCC3V3A</text>
<text x="138.1" y="96.1">EXRES1</text>
<text x="142.5" y="101.2">NC</text>
<text x="165.7" y="100.3" transform="rotate(-90 165.7 100.3)">R76</text>
<text x="167.1" y="98">GND</text>
<text x="178.4" y="98.9" transform="rotate(-90 178.4 98.9)">C113</text>
<text x="183.5" y="97.6" transform="rotate(-90 183.5 97.6)">10n</text>
<text x="203.8" y="97.6" transform="rotate(-90 203.8 97.6)">C116</text>
<text x="211.5" y="97.6" transform="rotate(-90 211.5 97.6)">22n</text>
<text x="106" y="104.6" transform="rotate(-90 106 104.6)">SPDLED</text>
<text x="108.6" y="104.6" transform="rotate(-90 108.6 104.6)">RSVD</text>
<text x="111.1" y="104.6" transform="rotate(-90 111.1 104.6)">1V2O</text>
<text x="113.7" y="104.6" transform="rotate(-90 113.7 104.6)">VCC3V3A</text>
<text x="116.2" y="104.6" transform="rotate(-90 116.2 104.6)">TOCAP</text>
<text x="118.7" y="104.6" transform="rotate(-90 118.7 104.6)">GNDA</text>
<text x="121.3" y="104.6" transform="rotate(-90 121.3 104.6)">VBG</text>
<text x="123.8" y="104.6" transform="rotate(-90 123.8 104.6)">VCC3V3A</text>
<text x="126.4" y="104.6" transform="rotate(-90 126.4 104.6)">GNDA</text>
<text x="128.9" y="104.6" transform="rotate(-90 128.9 104.6)">VCC3V3A</text>
<text x="131.4" y="104.6" transform="rotate(-90 131.4 104.6)">GNDA</text>
<text x="134" y="104.6" transform="rotate(-90 134 104.6)">NC</text>
<text x="160.7" y="105.4" transform="rotate(-90 160.7 105.4)">12.4k 1%</text>
<text x="178.5" y="103.1">GND</text>
<text x="205.2" y="103.1">GND</text>
<text x="225.5" y="104.3">GND</text>
<text x="233.1" y="104.3">GND</text>
<text x="160.7" y="108.1">GND</text>
<text x="100" y="116.5">TP6</text>
<text x="108.4" y="117.7">C106</text>
<text x="93.6" y="124.1">TP4</text>
<text x="97.2" y="125.9">GND</text>
<text x="101.2" y="124.1">TP5</text>
<text x="107" y="122.8">10n</text>
<text x="118.8" y="123.9">4u7</text>
<text x="118.9" y="121.6">C108</text>
<text x="123.9" y="123.4">GND</text>
<text x="129" y="123.4">GND</text>
<text x="108.7" y="128.5">GND</text>
<text x="113.7" y="131">GND</text>
<text x="70" y="140.6">0</text>
<text x="70.2" y="143.1">R41</text>
<text x="80.8" y="148.3">C105</text>
<text x="94.8" y="148.3">C107</text>
<text x="104.8" y="148.3">C70</text>
<text x="117.6" y="148.3">C111</text>
<text x="80.8" y="150.6">100n</text>
<text x="94.8" y="150.6">100n</text>
<text x="105" y="150.6">100n</text>
<text x="117.6" y="150.6">10u</text>
<text x="75.6" y="157.7">GND</text>
<text x="67.5" y="164.7">0</text>
<text x="67.6" y="167.3">R90</text>
<text x="71.9" y="166">GZ2012D101TF</text>
<text x="77.7" y="171.1">L14</text>
<text x="89.7" y="172.4">C103</text>
<text x="102.4" y="172.4">C109</text>
<text x="115.1" y="172.4">C112</text>
<text x="89.7" y="174.7">100n</text>
<text x="102.4" y="174.7">100n</text>
<text x="115" y="174.7">10u</text>
<text x="84.5" y="181.8">GND</text>
</g>
<g font-size="1.8" fill="#a90000">
<text x="105.2" y="64.7" transform="rotate(-90 105.2 64.7)">37</text>
<text x="107.7" y="64.7" transform="rotate(-90 107.7 64.7)">38</text>
<text x="110.2" y="64.7" transform="rotate(-90 110.2 64.7)">39</text>
<text x="112.8" y="64.7" transform="rotate(-90 112.8 64.7)">40</text>
<text x="115.3" y="64.7" transform="rotate(-90 115.3 64.7)">41</text>
<text x="117.9" y="64.7" transform="rotate(-90 117.9 64.7)">42</text>
<text x="120.4" y="64.7" transform="rotate(-90 120.4 64.7)">43</text>
<text x="122.9" y="64.7" transform="rotate(-90 122.9 64.7)">44</text>
<text x="125.5" y="64.7" transform="rotate(-90 125.5 64.7)">45</text>
<text x="128" y="64.7" transform="rotate(-90 128 64.7)">46</text>
<text x="130.6" y="64.7" transform="rotate(-90 130.6 64.7)">47</text>
<text x="133.1" y="64.7" transform="rotate(-90 133.1 64.7)">48</text>
<text x="87.9" y="77.5">34</text>
<text x="87.9" y="74.9">35</text>
<text x="87.9" y="72.4">36</text>
<text x="149.4" y="72.4">1</text>
<text x="149.4" y="74.9">2</text>
<text x="149.4" y="77.5">3</text>
<text x="216.7" y="74.9">3</text>
<text x="216.7" y="72.4">6</text>
<text x="246.7" y="74.9">10</text>
<text x="247.2" y="72.4">9</text>
<text x="87.9" y="82.5">32</text>
<text x="87.9" y="80">33</text>
<text x="149.4" y="80">4</text>
<text x="149.4" y="82.5">5</text>
<text x="216.7" y="82.5">1</text>
<text x="216.7" y="80">2</text>
<text x="246.7" y="82.5">11</text>
<text x="246.7" y="80">12</text>
<text x="43.3" y="87.6">2</text>
<text x="48" y="85.2" transform="rotate(-90 48 85.2)">3</text>
<text x="52.2" y="87.6">4</text>
<text x="87.9" y="87.6">30</text>
<text x="87.9" y="85.1">31</text>
<text x="149.4" y="85.1">6</text>
<text x="149.4" y="87.6">7</text>
<text x="216.7" y="87.6">4</text>
<text x="48" y="91.5" transform="rotate(-90 48 91.5)">1</text>
<text x="87.9" y="95.2">27</text>
<text x="87.9" y="92.7">28</text>
<text x="87.9" y="90.2">29</text>
<text x="148.9" y="95.2">10</text>
<text x="149.4" y="90.2">8</text>
<text x="149.4" y="92.7">9</text>
<text x="216.7" y="90.2">5</text>
<text x="227.1" y="96" transform="rotate(-90 227.1 96)">8</text>
<text x="247.2" y="90.2">7</text>
<text x="87.9" y="100.3">25</text>
<text x="87.9" y="97.8">26</text>
<text x="148.9" y="97.8">11</text>
<text x="148.9" y="100.3">12</text>
<text x="234.7" y="96.5" transform="rotate(-90 234.7 96.5)">13</text>
<text x="237.2" y="96.5" transform="rotate(-90 237.2 96.5)">14</text>
<text x="105.2" y="110.5" transform="rotate(-90 105.2 110.5)">24</text>
<text x="107.7" y="110.5" transform="rotate(-90 107.7 110.5)">23</text>
<text x="110.2" y="110.5" transform="rotate(-90 110.2 110.5)">22</text>
<text x="112.8" y="110.5" transform="rotate(-90 112.8 110.5)">21</text>
<text x="115.3" y="110.5" transform="rotate(-90 115.3 110.5)">20</text>
<text x="117.9" y="110.5" transform="rotate(-90 117.9 110.5)">19</text>
<text x="120.4" y="110.5" transform="rotate(-90 120.4 110.5)">18</text>
<text x="122.9" y="110.5" transform="rotate(-90 122.9 110.5)">17</text>
<text x="125.5" y="110.5" transform="rotate(-90 125.5 110.5)">16</text>
<text x="128" y="110.5" transform="rotate(-90 128 110.5)">15</text>
<text x="130.6" y="110.5" transform="rotate(-90 130.6 110.5)">14</text>
<text x="133.1" y="110.5" transform="rotate(-90 133.1 110.5)">13</text>
</g>
<g font-size="1.4" fill="#0000c2">
<text x="167.6" y="72.3">txn</text>
<text x="167.6" y="74.8">txp</text>
<text x="212.1" y="74.8">rxp</text>
<text x="212.1" y="72.3">rxn</text>
<text x="167.6" y="82.5">rxn</text>
<text x="212.1" y="82.5">txp</text>
<text x="212.1" y="79.9">txn</text>
<text x="167.6" y="85">rxp</text>
<text x="209.5" y="87.6">td-ct</text>
<text x="209.5" y="90.1">rd-ct</text>
</g>
</svg>
